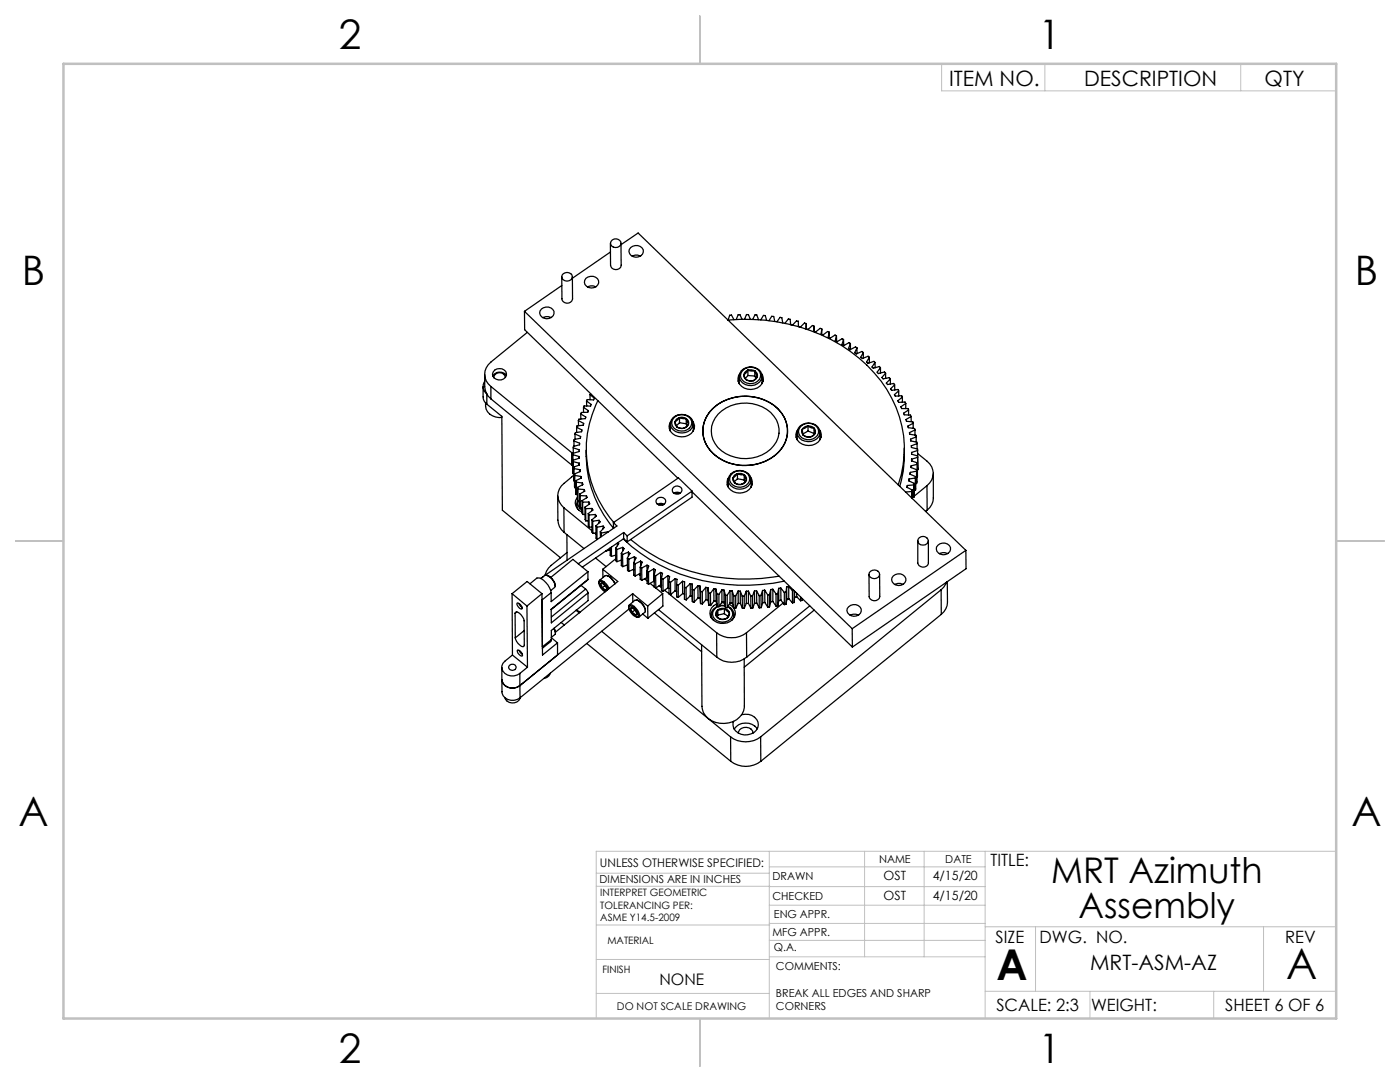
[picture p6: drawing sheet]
<svg xmlns="http://www.w3.org/2000/svg" width="279mm" height="216mm" viewBox="0 0 279 216" stroke-linecap="round" stroke-linejoin="round" font-family="sans-serif">
<g fill="none" stroke="#c0c0c0" stroke-width=".2">
<path d="M131.1 12.7h135.6v5.4h-78.8v-5.4M208.5 12.7v5.4M247.6 12.7v5.4M266.7 18.5v4.8M266.7 29.8v5.8M266.7 41.3v5.7M266.7 52.7v5.7M119 174.2h34.5M119 176.8h34.6M153.5 169.9v33.3M153.5 176.9h43.1M153.5 173h43.1"/>
<path d="M172.5 169.9v21M184.4 169.9v21M196.6 169.9v33.3M266.7 169.9h-147.7v33.3M119 198.2h34.5M119 191.5h34.5M119 184.6h34.6M153.5 180.6h43.1M153.5 184.3h43.1M153.5 187.6h43.1M153.6 190.9h43M196.6 197.8h70.1"/>
<path d="M196.6 184.9h70.1M206.7 184.9v12.9M217.5 197.8v5.4M242.2 197.8v5.4M252.2 184.9v12.9"/>
</g>
<path d="M139.7 3.2v9.5M3.1 107.9h9.6M266.7 107.9h9.5M139.7 203.2v9.6" fill="none" stroke="#c0c0c0" stroke-width=".25"/>
<path d="M12.7 12.7h254v190.5h-254z" fill="none" stroke="#c0c0c0" stroke-width=".5"/>
<g fill="none" stroke="#000" stroke-width=".25">
<path d="M112.1 57l-7.4 5.1M112.4 54.6a1.04 1.04 0 0 1 1.2-.1 1.04 1.04 0 0 1 .6 1.1 1.05 1.05 0 0 1-1.3 .5 1.05 1.05 0 0 1-.7-1.2zM114.2 55.2l.1 4.4a1.07 1.07 0 0 1-1.1 .9 1.07 1.07 0 0 1-1.1-.9v-4.4M116.9 55.5a1.49 1.49 0 0 1 1.6-.3 1.49 1.49 0 0 1 1 1.2 1.49 1.49 0 0 1-1.5 1.1 1.49 1.49 0 0 1-1.4-1.2zM118.9 57.2a1.75 1.75 0 0 0-1.7 .1M121.8 48.5v4.5a1.08 1.08 0 0 0 1.1 .8 1.08 1.08 0 0 0 1.1-.9l-.1-4.4M121.8 50.3l-7.6 5.2M122.2 47.9a.95 .95 0 0 1 1.4-.1 .95 .95 0 0 1 0 1.4 .99 .99 0 0 1-1.2 .1 .99 .99 0 0 1-.4-1.1zM123.9 48.8l3.5-2.3 65.4 63.3M125.9 49.4a1.59 1.59 0 0 1 2.5 .4 1.4 1.4 0 0 1-1.5 1.5 1.4 1.4 0 0 1-1.3-1.5zM127.8 51.1a1.71 1.71 0 0 0-1.6 0M96.4 77.2v2a1.77 1.77 0 0 0 .8 1.4"/>
<path d="M96.7 74.7a5.6 5.6 0 0 0 .7 4.4l.6 .5M96.7 76.1a1.83 1.83 0 0 0 .5 2.5v2M98 77.1l16.1 13.2M98 77.1v2.5M98 79.6l16.1 13.2M98.7 73.9a1.41 1.41 0 0 1 1.5-.3 1.41 1.41 0 0 1 .9 1.3 1.46 1.46 0 0 1-1.5 .9 1.46 1.46 0 0 1-1.3-1.2zM100.9 75.3a1.18 1.18 0 0 0-1.2-.9 1.18 1.18 0 0 0-1.2 1M101 74.9a1.59 1.59 0 0 0-2.6 .2M104.7 62.1l65.4 63.3M104.7 62.1v3.7l30.6 29.6M105.2 66.3l-7.2 5.9a3 3 0 0 0 0 4.9M108.1 61.7a1.59 1.59 0 0 1 2.5 .4 1.4 1.4 0 0 1-1.5 1.5 1.4 1.4 0 0 1-1.3-1.5z"/>
<path d="M110 63.4a1.76 1.76 0 0 0-1.7 0M117.8 78.7l.8 .8-.1 .2h-1.3l-.1 .3M117.8 78.7v1.1M117.9 78.5l-.1 .2M119.3 79.9a22 22 0 0 0 3.2 24.3M146.5 63.8l-.5-.9h-.4l-.3 1a35.5 35.5 0 0 1 27.7 9 22.4 22.4 0 0 1 6.2 23.8M147.5 75.6l-.2 .5M147.5 75.1v1.5M148 74a2.48 2.48 0 0 1 4 .7 2.28 2.28 0 0 1-1.3 2.1 2.28 2.28 0 0 1-2.5-.4 1.62 1.62 0 0 1-.2-2.4zM148.1 63.7l-.4-.9h-.4l-.4 .9M148.2 73.9a2.15 2.15 0 0 1 3.6 .8 2.05 2.05 0 0 1-1.5 1.8 2.05 2.05 0 0 1-2.2-.7 1.33 1.33 0 0 1 .1-1.9zM148.4 74.8a1.08 1.08 0 0 0 .6 1"/>
<path d="M148.4 74.8l.6 1M148.6 63.7l.4-.9h.4l.4 .9M149 75.8l.6 .2h.8M149.3 73.9l.7-.1 .6 .2M149.3 73.9a1.21 1.21 0 0 0-.9 .9M149.3 73.9l-.9 .9M149.3 73.9l1.3 .1M149.3 74.9l-.5 .6M149.3 73.9v1M149.3 74.9l1.3 .1M150.2 63.7l.5-.9h.3l.4 1M150.6 74a1.08 1.08 0 0 1 .6 1"/>
<path d="M150.6 74l.6 1M150.6 75l.2 .5M150.6 74v1M151.2 75a1.21 1.21 0 0 1-.8 1M151.2 75l-.8 1M151.8 63.8l.6-.9 .3 .1 .3 .9M152 74.6a1.94 1.94 0 0 1-1.5 3 2.32 2.32 0 0 1-3.1-2.6l.2-.4M152.1 75.6l.2 .5M152.1 75.1v1.4M153.5 64l.5-.9h.4l.2 1M155 64.2l.7-.9 .3 .1 .2 1M156.6 64.5l.7-.9 .4 .1 .1 1.1h.1h.3l.8-.8 .3 .1v1.1l.4 .1 .8-.8 .4 .1"/>
<path d="M160.9 64.6v1l.4 .1 .8-.8 .4 .2M160.9 64.6v1M162.5 65.1l-.1 1 .4 .2 .9-.8 .3 .2M162.5 65.1v1M164 65.7l-.1 1 .3 .2 1-.8 .3 .2M164 65.7v1M165.5 66.3l-.2 1 .3 .2 1.1-.6 .2 .1M165.5 66.3v1.1M166.9 67l-.2 1 .1 .1 .2 .1 1.1-.6 .2 .1M166.9 67l.1 1.2M168.3 67.7l-.3 1.1 .4 .2M168.3 67.7l.1 1.3"/>
<path d="M169.7 68.5l-.4 1 .1 .1 .3 .2 1-.6 .3 .2M169.7 68.5l-.3-.1-1 .6M169.7 68.5v1.2M171 69.4l-.4 1 .3 .2 1.1-.5 .3 .2M171 69.4v1.2M172.3 70.3l-.5 1 .3 .2 1.1-.4 .3 .2M172.3 70.3v1.1M173.5 71.3l-.6 .9 .3 .3 1.2-.4 .2 .2M173.5 71.3v1.1M174.6 72.3l-.6 .9 .3 .3 1.2-.4 .2 .3M174.6 72.3l.1 1.1M175.7 73.4l-.7 .9 .2 .1 .1 .1 1.2-.3 .2 .3"/>
<path d="M175.7 73.4v1M176.7 74.5l-.7 .8 .1 .2 .1 .1 1.3-.2 .2 .2M176.7 74.5v1M177.7 75.6l-.8 .8 .2 .3 1.3-.2 .1 .3M177.7 75.6v1M178.5 76.8l-.8 .8 .2 .3 1.3-.2 .2 .3M178.5 76.8l.1 1M179.4 78l-.9 .7 .1 .2 .1 .2 1.3-.1 .1 .2M179.4 78v1M180.1 79.2l-.9 .8v.1l.2 .2 1.2-.1 .2 .3M180.1 79.2v1.1M96.9 80.4a2.62 2.62 0 0 0 3.3 2.9"/>
<path d="M97.2 80.6l3 2.5 .1 18.7 11.6 9.5M111.3 98.9v4.9a3.2 3.2 0 0 0 1.3 2.4M114.1 90.3l.3 .3M114.1 92.8l.3 .2M114.1 90.3v2.5M114.3 90.7l1.2 .4M114.3 90.7l.1 2.5M114.4 93.2h.1M114.4 89.4l1.2 .3v.4l-1.2 .4-.1 .2M114.4 94.5l.1 .1M114.4 89.4v1M114.5 94.8a11.8 11.8 0 0 0-2.8 2.7 3 3 0 0 0 .8 3.8"/>
<path d="M114.5 93.2v.3M114.5 93.2v2.7M114.5 93.5l1.2 .2M114.5 93.5v2.4M114.5 95.9l.2 .1M114.5 88l1.2 .4v.3l-1.3 .4v.3M114.5 88v1M114.7 94.6v.3M114.7 94.6v2.7M114.7 94.9l1.2 .2M114.7 94.9v2.4M114.7 97.3h.2"/>
<path d="M114.8 86.6l1.1 .5v.3l-1.3 .3-.1 .3M114.8 86.6v1.1M114.9 95.9l.1 .3M114.9 95.9l.1 2.8M115 96.2l1.2 .2M115 96.2v2.5M115 98.7h.3M115.1 85.3l1 .5v.1v.2l-1.3 .2v.3M115.1 85.3v1M115.3 99.2a1.87 1.87 0 0 0 .9 3M115.3 97.3v.3M115.3 97.3v2.7"/>
<path d="M115.3 99.8a1.67 1.67 0 0 0 .2 2M115.3 97.6l1.3 .1M115.3 97.6v2.4M115.4 83.9l1.1 .7-.1 .2-1.3 .2v.3M115.4 83.9l.1 1M115.5 91.1l.1 .3M115.6 91.4l-1.2 .4v2.7M115.6 92.4v.4l-1.1 .4M115.6 92.4l-1.2-.3v2.4M115.6 92.4v.4M115.7 98.6v.3M115.7 98.6l.1 2.8"/>
<path d="M115.7 93.7l.1 .4-1.1 .5M115.7 98.9l1.4 .1M115.7 98.9l.1 2.5M115.7 93.7v.4M115.9 82.6l1 .7-.1 .2-1.3 .1-.1 .3M115.9 82.6v1M115.9 95.1l.1 .3-1.1 .5M115.9 95.1v.3M116.2 99.9l.1 .3M116.2 99.9v2.5l.1 .3M116.2 96.4l.1 .3-1 .6M116.2 96.4v.4"/>
<path d="M116.5 81.3l.9 .7-.1 .2-1.3 .1-.1 .3M116.5 81.3v1M116.6 97.7l.1 .3-1 .6M116.6 97.7v.4M117 89.9a22.8 22.8 0 0 0 5.4 15.5v-1.1M117.1 99l.1 .3-1 .6M117.1 80l.9 .7-.1 .3h-1.3l-.1 .3M117.1 99v.3M117.1 80v1M131 99.7a.95 .95 0 0 1 1.2-.4 .95 .95 0 0 1 .6 1.1 .95 .95 0 0 1-1.2 .4 .95 .95 0 0 1-.6-1.1zM133.8 85.1l-.2 .4M133.8 84.6v1.4"/>
<path d="M133.8 84.1a2.1 2.1 0 0 0 .2 2.3 2.1 2.1 0 0 0 2.1 .8 2.17 2.17 0 0 0 2.3-2.8l-.1-.3M134.3 83.3a2.46 2.46 0 0 1 4 1 2.26 2.26 0 0 1-3.5 1.8 1.67 1.67 0 0 1-.5-2.8zM134.4 83.5a2.17 2.17 0 0 1 3.6 .6 2.04 2.04 0 0 1-1.3 1.9 2.04 2.04 0 0 1-2.3-.6 1.42 1.42 0 0 1 0-1.9zM134.5 97.2a.93 .93 0 0 1 1.1-.1 .93 .93 0 0 1 .4 1 .94 .94 0 0 1-1.2 .5 .94 .94 0 0 1-.5-1.2zM134.5 98.4a1.15 1.15 0 0 1 1.2 0M134.7 84.2a1.04 1.04 0 0 0 .4 1M134.7 84.2l.4 1M134.7 98.5l.5-.1 .4 .1M135.1 85.2l.9 .3 .5-.1M135.1 85.2l.6 .2h.8M135.6 83.3h.5l.8 .2M135.6 83.3a1.21 1.21 0 0 0-.9 .9"/>
<path d="M135.6 83.3l-.9 .9M135.6 83.3l1.3 .2M135.6 84.3l-.6 .6M135.6 83.3v1M135.6 84.3l1.3 .3M136.9 83.5a.91 .91 0 0 1 .5 1.1M136.9 83.5l.5 1.1M136.9 84.6l.2 .3M136.9 83.5v1.1M137.4 84.6a1.23 1.23 0 0 1-.9 .8M137.4 84.6l-.9 .8M138.1 98.1l32 31"/>
<path d="M138.1 98l-2.7-2.6-13 8.9M138.1 98l-12.9 8.9M138.1 98v1.2l-12.9 8.9M138.4 85.1l.1 .4M138.4 84.5v1.5M142.2 81.6a9.6 9.6 0 0 1 13.7 .7 6.1 6.1 0 0 1-2 9.1 9.5 9.5 0 0 1-12.7-2.2 5.9 5.9 0 0 1 1-7.6zM142.5 81.3a9.7 9.7 0 0 1 13 .5 6 6 0 0 1-1 9.2 9.6 9.6 0 0 1-12.9-1.3 5.9 5.9 0 0 1 .9-8.4zM143.3 82.6a7.6 7.6 0 0 1 11.1 .4 4.8 4.8 0 0 1-1.4 7.3 7.6 7.6 0 0 1-10.3-1.8 4.8 4.8 0 0 1 .6-5.9zM145.3 96.3l-.2 .5M145.3 95.7v1.5M145.9 94.5a2.44 2.44 0 0 1 4 1 2.31 2.31 0 0 1-1.5 2.1 2.31 2.31 0 0 1-2.5-.7 1.59 1.59 0 0 1 0-2.4zM146.1 94.5a2.09 2.09 0 0 1 3.5 1 2.07 2.07 0 0 1-1.8 1.7 2.07 2.07 0 0 1-2.2-1.3l.2-1z"/>
<path d="M146.3 95.4a1.04 1.04 0 0 0 .4 1M146.3 95.4l.4 1M146.7 96.4a1.37 1.37 0 0 0 1.4 .2M146.7 96.4l.6 .2h.8M147.2 94.5h.7l.6 .2M147.2 94.5a1.21 1.21 0 0 0-.9 .9M147.2 94.5l-.9 .9M147.2 94.5l.8 .3 .5-.1M147.2 95.5l-.7 .6M147.2 94.5v1M147.2 95.5l1.3 .3M148.5 94.7a1.14 1.14 0 0 1 .5 1.1"/>
<path d="M148.5 94.7l.5 1.1M148.5 95.8l.2 .3M148.5 94.7v1.1M149 95.8a1.25 1.25 0 0 1-.9 .8M149 95.8l-.9 .8M149.8 95.3a1.94 1.94 0 0 1-1.5 3 2.32 2.32 0 0 1-3.1-2.7l.2-.3M149.9 96.3l.2 .4M149.9 95.7v1.5M159.1 86.8l-.2 .5M159.1 86.3v1.5M159.7 85a2.45 2.45 0 0 1 4 1.1 2.17 2.17 0 0 1-3.1 1.9 1.74 1.74 0 0 1-1.4-1.2 1.74 1.74 0 0 1 .5-1.8zM159.8 85.1a2.12 2.12 0 0 1 3.6 .9 2.03 2.03 0 0 1-2 1.8 2.03 2.03 0 0 1-2.1-1.8z"/>
<path d="M160.1 85.7a.87 .87 0 0 0 .1 1M160.1 85.7l.1 1M160.2 86.7a1.56 1.56 0 0 0 1.3 .5M160.2 86.7l1.3 .5M161.3 85a1.42 1.42 0 0 0-1.2 .7M161.3 85a1.54 1.54 0 0 1 1.2 .5M161.3 85l-1.2 .7M161.3 85l.6 .4 .6 .1M161.3 86l-1.1 .6M161.3 85v1M161.3 86l1.2 .5M162.5 85.5a.87 .87 0 0 1 .1 1.1"/>
<path d="M162.5 85.5l.1 1.1M162.5 86.5v.2M162.5 85.5v1M162.6 86.6a1.29 1.29 0 0 1-1.1 .6M162.6 86.6l-.6 .5-.5 .1M163.6 85.8a2.1 2.1 0 0 1-.1 2.2 2.1 2.1 0 0 1-2.1 .9 2.12 2.12 0 0 1-2.1-.8 2.12 2.12 0 0 1-.2-2.3M163.7 86.8l.2 .4M163.7 86.3v1.4M180.5 89.4a24 24 0 0 1-.9 7.6M180.8 80.5l-1 .7 .2 .3h1.2l.1 .3M180.8 80.5v1M181.1 96.9l-.1 .3 1.1 .6"/>
<path d="M181.1 96.9v.4M181.3 81.8l-1 .6 .1 .3 1.3 .1 .1 .3M181.3 81.8v1M181.4 95.6l-.1 .3 1.1 .5M181.4 95.6v.4M181.7 94.3l-.1 .3 1.1 .5M181.7 94.3v.4M181.8 83.1l-1 .6v.2l.1 .2 1.3 .1v.3M181.8 83.1l.1 1M181.9 93l-.1 .3 1.2 .4M181.9 93v.3M181.9 91.6v.4"/>
<path d="M181.9 92l1.2 .4M182 98.1l-1.3 .1M182 98.1v1.3M182.1 97.8l-.1 .3M182.1 97.8v1.7M182.2 99.2l-.1 .1M182.2 84.5l-1 .5v.2l1.3 .3 .1 .3M182.2 84.5v1M182.4 96.8l-1.3 .1M182.4 96.8v2.4M182.4 99.2h-.3M182.4 96.4v.4"/>
<path d="M182.4 96.4v2.8M182.6 85.8l-1.1 .5v.3l1.3 .3v.3M182.6 85.8v1M182.7 95.4l-1.3 .2M182.7 95.4v2.4M182.7 97.8l-.2 .1M182.7 95.1v.3M182.7 95.1v2.7M182.8 87.2l-1.1 .4 .1 .4 1.2 .2v.3M182.8 87.2v1M182.9 94l-1.2 .3M182.9 94v2.5"/>
<path d="M182.9 96.5h-.2M183 93.7l-.1 .3M183 93.7l-.1 2.8M183 88.5l-1.1 .5v.3l1.2 .3v1.7l-1.2 .3M183 88.5v1.1M183.1 92.6l-1.2 .4M183.1 92.6v2.5M183.1 92.4v2.7M183.1 92.4v.2M183.1 95.1h-.1M183.1 93.7h.1M183.1 89.9l-1.2 .4v.3l1.2 .4 .1 2.7"/>
<path d="M183.1 90.5l1.9 1.5a2.99 2.99 0 0 1 0 4.9M183.2 93.4v.3M185 96.9l-2.6 2.1M185 96.9v4.9M186.3 94.4v4.9a2.97 2.97 0 0 1-1.3 2.5M102.2 118.5l3 2.4M102.2 118.5l.1 12.2M102.2 118.5l3-2.5 3 2.5M105.8 116.5l1.3-1.1a1.6 1.6 0 0 1 1.8 .8 4 4 0 0 1 1.1 2.1M108 115.4l.8-.6a2.4 2.4 0 0 1 2 2.3l-.9 .7M108.2 118.5l-3 2.4M108.2 118.5l.1 12.2 3-2.4"/>
<path d="M108.5 115l-.6 .4M109 114.8a2.43 2.43 0 0 1 1.8 2.1M110 118.3l-1.8 1.4v9.4l1.8-1.5M112.5 101.3l5.6 4.6M112.5 101.3l.1 4.9M112.6 106.2l4 3.3M113.1 106.7l.1 5.1M113.2 110.2l-3.2 2.6a3.3 3.3 0 0 0-1.2 2M115.1 100.7v.5M115.3 100h.4M115.4 100a1.57 1.57 0 0 0 .8 1.8M115.8 101.4h.4"/>
<path d="M116 116.8l.9 .7M116.3 100.2h1.2M116.3 100.2v2.5M116.3 102.7h.5M116.7 101.2l.2 .3M116.7 101.2l.1 2.4 .1 .3M116.9 117.5l.4 .8M116.9 101.5v2.4M116.9 117.5l-6.9 5.6M116.9 103.9h.5M117.3 115.6l-7.3 6M117.3 118.3l.1 1.5-7.4 6v1.8"/>
<path d="M117.3 114.1l-7.3 6v-1.8M117.3 114.1v1.5M117.3 115.6l-7.3 6v2.7l7.3-6M117.3 114.1l-3-2.5-4.4 3.6M117.4 102.5l.1 .3M117.4 102.5v2.4l.2 .3M117.5 100.2l.2 .3-1 .7M117.5 102.8l.1 2.4M117.5 100.2v.4M118.1 101.5l.2 .3-.9 .7M118.1 103.7l.2 .3M118.1 101.5h-1.2"/>
<path d="M118.1 103.7v2.5l.2 .2M118.1 101.5v.4M118.1 105.2h-.5M118.3 104v2.4M118.7 106.4l.3 .2M118.8 102.7l.2 .3-.9 .7M118.8 102.7l-1.3 .1M118.8 102.7v.4M118.9 111.3l2.1 1.8M118.9 105l.2 .2M118.9 105l.1 2.4 .1 .2M119 106.4h-.7"/>
<path d="M119.1 105.2v2.4M119.1 107.6h.1M119.5 116.3a.47 .47 0 0 1 .4-.6 2.98 2.98 0 0 1 1.7 1.7M119.6 103.8l.2 .3-.9 .9M119.6 103.8l-1.3 .2M119.6 103.8v.6M119.8 116.6l.4 .7M119.8 116.6l.3 .2 .1 .5M119.8 106.1l.2 .3M119.8 106.1v1.1M120 106.4v.7M120.1 116.4a1.71 1.71 0 0 1 1 1.3"/>
<path d="M120.1 116.4h-.2l-.1 .2M120.1 116.4l-.3 .2M120.2 117.3l.6 .6M120.2 117.3l.3 .2 .3 .4M120.3 113.6l3 2.4-12.5 10.2M120.3 113.6v1.7M120.4 105l.2 .3-.8 .8M120.4 105l-1.3 .2M120.4 105v.5M120.7 116.8l-.5 .5M121 109.9h.1M121.1 114.8l.1 .1a2.64 2.64 0 0 1 1.5 1.6 2.11 2.11 0 0 0-1.9-1.6l-1.2 .9"/>
<path d="M121.1 117.7l-.1 .2h-.2M121.1 117.7l-.3 .2M121.1 117.6l-.3 .3M121.2 106.1l.1 .1M121.2 106.1l-1.2 .3M121.2 106.1v.1M121.4 117.6l-.3-.5a1.86 1.86 0 0 0-1.5-1 1.98 1.98 0 0 0 1.2 2M121.8 109.3v1.5l.2 .2M121.8 109.7l-.8 .2M122 109.2v1.8M122.4 104.3l.7 .7-14.3 9.8M122.9 109.4l.2 .2"/>
<path d="M122.9 109.4v2.5l.2 .2M122.9 110.8l-.9 .2M122.9 111.5l-2.6 2.1M123.1 109.6v2.5M123.2 108.4v.5M123.3 108.3l.2 .2-.6 .9M124 110.4l.2 .2M124 110.4v2.5l.3 .2M124 111.8l-.9 .3M124.2 110.6l.1 2.5M124.3 109.2l.3 .3-.6 .9M124.3 109.2l-1.2 .4"/>
<path d="M124.3 109.2v.8M124.4 107.5a35 35 0 0 0 27.5 9.1l4.6-.6M124.5 106.3l.7 .6M124.5 106.3l-9.1 6.2M124.5 106.3v1.2M124.5 107.5l-8.3 5.7M124.5 107.5l.7 .6M125.2 106.9v1.2M125.2 111.4l.3 .2M125.2 111.4v2.4l.3 .2M125.2 112.7l-.9 .4M125.4 110.2l.3 .2-.5 1"/>
<path d="M125.4 110.2l-1.2 .4M125.4 110.2v.8M125.5 111.6v2.4M125.9 107.7a36.4 36.4 0 0 0 29.6 7.3M126.3 118.5l3 2.4M126.3 118.5l-22.5 18.3M126.3 118.5v1.6M126.4 113.7h.1M126.5 112.3l.3 .2M126.5 112.3v2.5l.3 .1M126.5 113.6l-1 .4M126.6 111.1l.3 .2-.4 1"/>
<path d="M126.6 111.1l-1.1 .5M126.6 111.1v.9M126.8 112.5v2.4M127 119.7a2.6 2.6 0 0 1 1.8 2.2M127.5 114.6l.3 .2M127.8 113.2l.3 .1M127.8 113.2v2.4l.3 .2M127.8 114.4l-1 .5M127.8 112l.4 .2-.4 1M127.8 112l-1 .5M127.8 112v1M128.1 113.3v2.5"/>
<path d="M128.6 115.5l.6 .4M129.1 112.8l.4 .2-.3 1M129.1 112.8l-1 .5M129.1 112.8l.1 2.4-1.1 .6M129.2 114l.2 .1M129.2 114v2.4l.2 .2M129.4 114.1v2.5M129.8 116.4l.8 .7M130.5 113.5l.3 .2-.2 1M130.5 113.5l-1.1 .6M130.5 113.5v2.5M130.5 116l.1 .1"/>
<path d="M130.5 116h.1M130.5 116l-1.1 .6M130.6 114.7l.2 .2M130.6 114.7v2.5l.3 .1M130.8 114.9l.1 2.4M130.8 117.3l1.5 1.2M131.4 100.8l.3-.2 .6 .2M131.6 116.9l.4 .4M131.8 114.2l.4 .2-.2 1M131.8 114.2l-1 .7M131.8 114.2l.1 2.5M131.9 116.7l.1 .1"/>
<path d="M131.9 116.7l-1 .6M132 115.4l.3 .2M132 115.4v2.5l.3 .1M132.3 118.5l-3 2.4M132.3 118.5v2.4l-3 2.5M132.3 115.6v2.4M132.5 100.6a1.13 1.13 0 0 0-1.2 0M132.6 117.8l.9 .7M133.3 114.9l.3 .1-.1 1.1M133.3 117.3l.2 .1M133.3 114.9l-1 .7M133.3 114.9v2.4"/>
<path d="M133.3 117.3l-1 .7M133.5 116.1l.3 .1M133.5 116.1v2.4l.3 .1M133.6 118.5l9.4 7.8M133.8 116.2v2.4M134.7 115.5l.4 .1-.1 1M134.7 117.9l.3 .1M134.7 115.5l-.9 .7M134.7 115.5v2.4M134.7 117.9l-.9 .7M135 116.6l.4 .2M135 116.6v2.5l.4 .1"/>
<path d="M135.4 116.8v2.4M136.2 116l.4 .1v1.1M136.2 116l-.8 .8M136.2 116v2.4M136.2 118.4l.4 .2M136.2 118.4l-.8 .8M136.6 117.2l.3 .1M136.6 117.2v2.4l.3 .1M136.9 117.3v2.4M137.8 116.5l.3 .1M137.8 118.9l.3 .1M137.8 116.5l-.9 .8"/>
<path d="M137.8 116.5v2.4M137.8 118.9l-.9 .8M138.1 116.6l.1 1M138.1 116.6v2.4M138.1 119l.1 1.1M138.2 117.6l.3 .1M138.2 117.6v2.5M138.5 117.7v2.5M139.3 116.9h.4M139.3 116.9l-.8 .8M139.3 116.9v2.4M139.3 119.3l.4 .1"/>
<path d="M139.3 119.3l-.8 .9M139.7 116.9l.1 1.1M139.7 116.9v2.5M139.7 119.4l.1 1M139.8 118l.4 .1M139.8 118v2.4M140.2 118.1v2.4M140.9 117.2l.4 .1M140.9 117.2l-.7 .9M140.9 117.2v2.5M140.9 119.7h.4M140.9 119.7l-.7 .8"/>
<path d="M141.3 117.3l.1 1M141.3 117.3v2.4M141.3 119.7l.2 1.1M141.4 118.3l.4 .1M141.4 118.3l.1 2.5M141.8 118.4v2.4M142.5 117.5h.4M142.5 117.5l-.7 .9M142.5 117.5v2.4M142.5 119.9l.4 .1M142.5 119.9l-.7 .9M142.9 117.5l.2 1.1"/>
<path d="M142.9 117.5v2.5M142.9 120l.2 1M143.1 118.6h.4M143.1 118.6v2.4M143.5 118.6v2.5M144.1 117.7l.4 .1M144.1 117.7l-.6 .9M144.1 117.7v2.5M144.5 117.8l.3 1M144.5 117.8v2.4M144.8 118.8h.3M144.8 118.8v2.4"/>
<path d="M145.1 118.8v2.4M145.7 117.9h.4M145.7 117.9l-.6 .9M145.7 117.9v2.4M146.1 117.9l.3 1M146.1 117.9v2.4M146.4 118.9h.4M146.4 118.9l.1 2.4M146.8 118.9v2.5M147.3 117.9l.4 .1M147.3 117.9l-.5 1M147.3 117.9v2.5"/>
<path d="M147.7 118l.4 1M147.7 118v2.4M148.1 119h.4M148.1 119l.1 2.4M148.5 119v2.4M148.9 118h.5M148.9 118l-.4 1M148.9 118v2.4M149.4 118l.4 .9M149.4 118v2.4M149.8 118.9h.4M149.8 118.9l.1 2.5"/>
<path d="M150.2 118.9v2.5M150.6 117.9l-.4 1M150.6 117.9v2.5M151 117.9h-.4M151 117.9l.5 1M151 117.9v2.4M151.5 118.9v2.4M151.9 118.8l-.4 .1M151.9 118.8v2.4M152.2 117.8l-.3 1M152.2 117.8v2.5M152.6 117.8h-.4"/>
<path d="M152.6 117.8l.6 .9M152.6 117.8v2.4M153.2 118.7v2.4M153.6 118.6l-.4 .1M153.6 118.6v2.5M153.8 117.7l-.2 .9M153.8 117.7v2.4M154.2 117.6l-.4 .1M154.2 117.6l.7 .9M154.2 117.6v2.4M154.9 118.5v2.4M155.2 118.4l-.3 .1"/>
<path d="M155.2 118.4v2.5M155.4 117.4l-.2 1M155.4 117.4v2.4M155.4 119.8l-.2 1.1M155.8 117.3l-.4 .1M155.8 117.3l.7 .9M155.8 117.3l.1 2.5M155.9 119.8h-.5M155.9 119.8l.6 .8M156.5 118.2v2.4M156.9 118.1l-.4 .1M156.9 118.1v2.5"/>
<path d="M157 117.1l-.1 1M157 117.1v2.5M157 119.6l-.1 1M157.3 119.5l-.3 .2M157.4 117l-.4 .1M157.4 119.5l-.4 .1M157.4 117l.8 .9M157.4 117v2.5M157.4 119.5l.8 .8M158.2 117.9v2.4M158.4 117.8l-.2 .1M158.5 117.9v2.3"/>
<path d="M158.6 118v1.2M158.6 119.2l-.1 1M159 119.1l-.4 .1M159 118.4v.7M159 119.1l.8 .8M159.8 119.1v.8M160.1 119.5v.3l-.3 .1M173.4 114.6l.1 4.4a1.08 1.08 0 0 0 1 .9 1.08 1.08 0 0 0 1.1-.9l-.1-4.4M173.7 114a1.04 1.04 0 0 1 1.3-.2 1.04 1.04 0 0 1 .5 1.1 1.13 1.13 0 0 1-1.2 .6 1.13 1.13 0 0 1-.9-.9zM178.3 114.9a1.47 1.47 0 0 1 1.5-.4 1.47 1.47 0 0 1 1 1.3 1.49 1.49 0 0 1-1.5 1 1.49 1.49 0 0 1-1.4-1.1zM180.2 116.6a1.75 1.75 0 0 0-1.7 0M183.2 107.9v4.4a1.08 1.08 0 0 0 1 .9 1.08 1.08 0 0 0 1.1-.9v-4.4"/>
<path d="M183.4 107.3a1.02 1.02 0 0 1 1.3-.2 1.02 1.02 0 0 1 .5 1.1 1.03 1.03 0 0 1-1.3 .6 1.03 1.03 0 0 1-.7-1.2zM185 101.8l-.3 .3M187.2 108.8a1.45 1.45 0 0 1 1.5-.4 1.45 1.45 0 0 1 1 1.3 1.46 1.46 0 0 1-1.5 1 1.46 1.46 0 0 1-1.3-1.1v-.5zM187.8 117.7l-36 29.3M187.8 117.7l.1 4.9M188.9 116.2l-.6 1-.5 .5M189.1 116.1v4a2.97 2.97 0 0 1-1.2 2.5M189.1 110.5a1.66 1.66 0 0 0-1.6 0M192.8 109.8l-22.7 15.6M192.8 109.8v3.7l-22.7 15.6M100.2 135.6a2.19 2.19 0 0 0 3.6 1.2M100.2 135.6v2.4a2.18 2.18 0 0 0 3.6 1.2"/>
<path d="M100.2 133.2v2.4M101.7 132.7a.66 .66 0 0 1 1.1 0 .66 .66 0 0 1-.2 1 .64 .64 0 0 1-.9-.1 .64 .64 0 0 1 0-.9zM102.3 130.7l-1.5 1.2a1.65 1.65 0 0 0-.5 1.9 1.65 1.65 0 0 0 1.6 1.1h.7l1.2-.5M102.3 130.7l3 2.4M102.8 122.4l.1-.2a1.75 1.75 0 0 1 1.7 1.7v5.1a1.86 1.86 0 0 1-1.8-1.7M102.8 122.4v4.9M103.2 122.1l-.4 .3M103.2 120.4a1.03 1.03 0 0 1 1 1.1 1.09 1.09 0 0 1-1-1.1zM103.3 129.8a1.03 1.03 0 0 1 .9 1.1 1.09 1.09 0 0 1-.9-1.1zM103.5 120.4l.7 .8M103.6 129.8l.6 .8M103.8 136.8v2.4"/>
<path d="M103.8 134.4v2.4M103.8 139.2a1.64 1.64 0 0 1-1.5 1.1 1.64 1.64 0 0 1-1.5-1.1M104.6 125.8l-1.8 1.5M105.2 120.9l.1 12.2M105.3 133.1l-1.5 1.3M109.8 134.3a1.49 1.49 0 0 1-1.3 1.1M110 127.6l-.1 .4-1.7 1.4M110 127.2l1.3 1.1M110.5 125.4a1.03 1.03 0 0 1 .2 1.2l-.7 .6M110.6 125.3l.2 1M111.3 128.3v2.4l-7.5 6.1M112 124.2l.6 .5"/>
<path d="M115 121.8l.6 .5M115 121.7l.8 .4M117.1 128.4l28.7 23.5M120.1 126l25.7 21M125.5 121.2l.1-.5a2.25 2.25 0 0 1 2 1.9l-.1 .5h-.5M125.5 121.5l-21.7 17.7M125.6 121a2.01 2.01 0 0 1 1.8 2 .79 .79 0 0 1-1.1-.3 1.72 1.72 0 0 1-.7-1.7zM125.6 120.7l1.1-.9a2.26 2.26 0 0 1 2.1 2.2l-1.3 1.1M125.8 121.5l.3 .7M125.8 121.5v-.1a1.21 1.21 0 0 1 1.3 1.1v.1M126.1 121.3l-.3 .2M126.1 122.2l.7 .5"/>
<path d="M126.1 122.2l.4 .2 .3 .3M126.7 121.7l-.6 .5M127.1 122.6l-.1 .2-.2-.1M127.1 122.6l-.3 .1M127.1 122.5l-.3 .2M128.3 122.5l1 .9M129.3 120.9v2.5M130.6 122.3l9.4 7.7M131.4 121.6l11.7 9.5M138.2 120.1l.3 .1M139.8 120.4l.4 .1M140 128.7l.1 12.2a3.9 3.9 0 0 0 4.4 3.5 3.8 3.8 0 0 0 4.1-3.5l-.1-9.4"/>
<path d="M141.5 120.8h.3M141.9 122.7v.6M142.9 122.8a1.24 1.24 0 0 0 1 .8M142.9 122.8l1 .8M143 126.3a5 5 0 0 0 6 0M143 120.5a1.93 1.93 0 0 0-1.3 1.9 1.93 1.93 0 0 0 1.4 1.8 2.46 2.46 0 0 0 3.6-2.2 2.16 2.16 0 0 0-1.1-1.4M143 126.3l.1 4.8M143.1 131.1a4.9 4.9 0 0 0 5.9 0M143.1 121a1.69 1.69 0 0 0-.7 2.8M143.1 121l.4 .1M143.3 121.7a.94 .94 0 0 0-.4 1.1M143.3 121.7l-.4 1.1"/>
<path d="M143.3 122.7l-.1 .4M143.3 121.7v1M143.3 121a1.54 1.54 0 0 0-1.1 1.6 1.54 1.54 0 0 0 1.3 1.4 1.92 1.92 0 0 0 2.7-1.8l-.6-.9-.4-.2M144 120.3h.5M144.1 120.2h.4M144.1 120.2l-.6 .9M144.5 120.2l.3 1M144.6 121.4a1.24 1.24 0 0 1 1 .8M144.6 121.4l-.9 .1-.4 .2M144.6 121.4l-1.3 .3M144.6 121.4l1 .8M144.6 122.4l-1.3 .3"/>
<path d="M144.6 121.4v1M144.6 122.4l.7 .6M144.7 120.8l-1.1 .1M144.7 120.9l-1.2 .1M144.8 121.2h.3M145.2 123.3l-.5 .2-.8 .1M145.2 123.3l-1.3 .3M145.3 121a1.75 1.75 0 0 1 .8 2.8M145.6 122.2a.94 .94 0 0 1-.4 1.1M145.6 122.2l-.4 1.1M145.7 120.3h.4M145.7 120.3l-.6 .9"/>
<path d="M146.1 120.3l.4 1M146.5 121.3l.3 .1M146.5 122.6v.6M147.3 120.4h.4M147.3 120.4l-.5 1M147.7 120.4l.5 1M148.2 121.4h.3M148.9 120.4h.5M148.9 120.4l-.4 1M149 126.3v4.8M149.4 120.4l.5 1M149.9 121.4h.3"/>
<path d="M150.6 120.4l-.4 1M151 120.3l-.4 .1M151 120.3l.5 1M151.9 121.2l-.4 .1M152.2 120.3l-.3 .9M152.6 120.2l-.4 .1M152.6 120.2l.6 .9M153.6 121.1h-.4M153.8 120.1l-.2 1M154.2 120l-.4 .1M154.2 120l.7 .9M155.2 120.9h-.3"/>
<path d="M156.3 120.3l-7.3 6M156.9 120.6h-.4M158.5 120.2l-.3 .1M161.6 120.9l-12.6 10.2M162.5 121.7l-14 11.4M169.4 121.1a1.45 1.45 0 0 1 1.5-.4 1.45 1.45 0 0 1 1 1.3 1.49 1.49 0 0 1-1.5 1 1.49 1.49 0 0 1-1.4-1.2l.1-.4zM170.1 125.4v3.7M171.3 122.7a1.66 1.66 0 0 0-1.6 .1M187.9 122.6l-36.1 29.3M145.8 147a5 5 0 0 0 6 0M145.8 147v4.9M145.8 151.9a4.9 4.9 0 0 0 6 0"/>
<path d="M147.3 146.3a1.56 1.56 0 0 1 1.5-1.2 1.56 1.56 0 0 1 1.5 1.2M148 142.6a2.47 2.47 0 0 1 3.3 2 2.66 2.66 0 0 1-4.5 1.2 1.83 1.83 0 0 1-.4-1.9M151.1 145.5a2.85 2.85 0 0 0-4.6 0M151.8 147v4.9"/>
</g>
<g font-size="8.5">
<text x="198.9" y="195.5">A</text>
<text x="256.7" y="195.4">A</text>
</g>
<g font-size="8.1">
<text x="67.6" y="9.7">2</text>
<text x="207.3" y="9.7">1</text>
<text x="4.4" y="57">B</text>
<text x="270.4" y="57">B</text>
<text x="3.7" y="164.9">A</text>
<text x="269.7" y="164.9">A</text>
<text x="67.6" y="212.2">2</text>
<text x="207.3" y="212.2">1</text>
</g>
<g font-size="7.1">
<text x="209.8" y="176.1">MRT Azimuth</text>
<text x="215.2" y="183.2">Assembly</text>
</g>
<g font-size="4.2">
<text x="189.4" y="17.3">ITEM NO.</text>
<text x="216.3" y="17.3">DESCRIPTION</text>
<text x="252.4" y="17.3">QTY</text>
<text x="217.5" y="193.6">MRT-ASM-AZ</text>
</g>
<g font-size="3.4">
<text x="197.7" y="172.9">TITLE:</text>
<text x="198.7" y="188.1">SIZE</text>
<text x="207.5" y="188.1">DWG. NO.</text>
<text x="256.5" y="188.2">REV</text>
<text x="198.8" y="201.7">SCALE: 2:3</text>
<text x="217.7" y="201.8">WEIGHT:</text>
<text x="244.5" y="201.7">SHEET 6 OF 6</text>
</g>
<text font-size="3.2" x="131.6" y="196.6">NONE</text>
<g font-size="2.5">
<text x="176.3" y="179.5">OST</text>
<text x="176.3" y="175.6">OST</text>
<text x="186.1" y="175.6">4/15/20</text>
<text x="186.1" y="179.5">4/15/20</text>
</g>
<text font-size="2.4" x="119.7" y="172.9">UNLESS OTHERWISE SPECIFIED:</text>
<g font-size="2.2">
<text x="175.4" y="172.2">NAME</text>
<text x="188.7" y="172.2">DATE</text>
<text x="119.7" y="176.2">DIMENSIONS ARE IN INCHES</text>
<text x="154.2" y="179.5">CHECKED</text>
<text x="154.2" y="175.6">DRAWN</text>
<text x="154.5" y="183.2">ENG APPR.</text>
<text x="154.2" y="186.7">MFG APPR.</text>
<text x="154.4" y="189.8">Q.A.</text>
<text x="154.9" y="193.6">COMMENTS:</text>
<text x="154.9" y="198.9">BREAK ALL EDGES AND SHARP</text>
<text x="154.9" y="201.6">CORNERS</text>
</g>
<text font-size="2.1" x="123.1" y="201.6">DO NOT SCALE DRAWING</text>
<g font-size="2">
<text x="119.8" y="178.8">INTERPRET GEOMETRIC</text>
<text x="119.8" y="181.3">TOLERANCING PER:</text>
<text x="119.8" y="183.8">ASME Y14.5-2009</text>
<text x="121.2" y="188.4">MATERIAL</text>
<text x="120.2" y="194.1">FINISH</text>
</g>
</svg>
